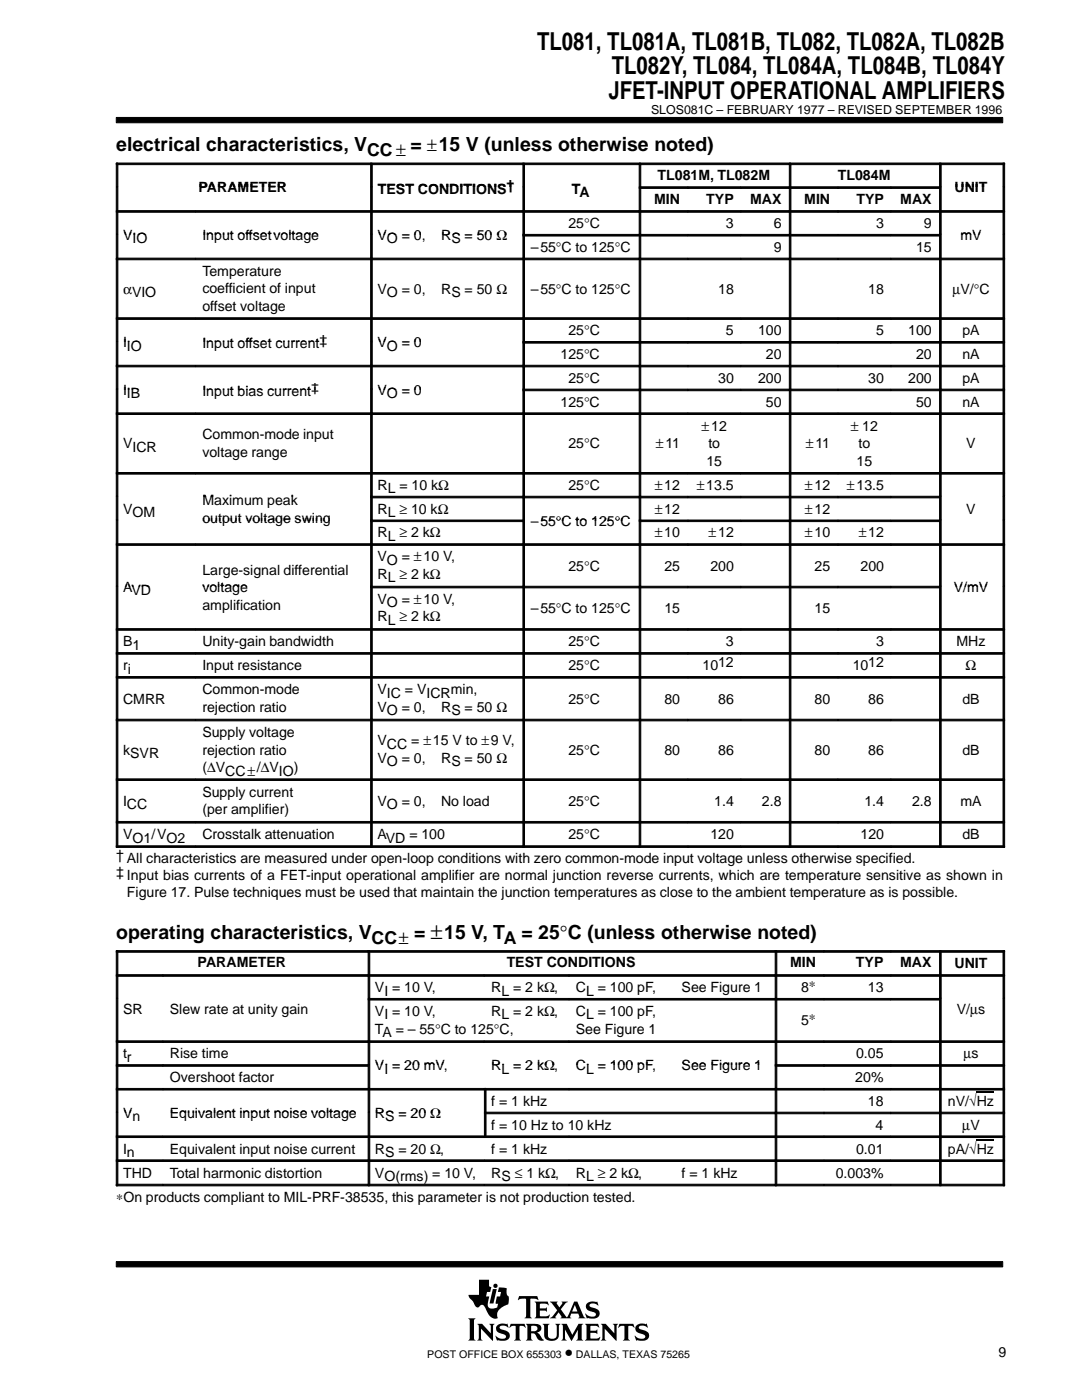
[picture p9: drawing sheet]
<svg xmlns="http://www.w3.org/2000/svg" width="216mm" height="279mm" viewBox="0 0 216 279" stroke-linecap="round" stroke-linejoin="round" font-family="sans-serif">
<g fill="#000" stroke="#000" stroke-width=".2">
<path d="M23.2 23.4h176.9v1.1h-176.9z" fill-rule="evenodd"/>
<path d="M23.2 251.8h176.9v1h-176.9z" fill-rule="evenodd"/>
</g>
<g fill="#000">
<path d="M98.3 257.3h.8l-.6 2.8h-.8z"/>
<path d="M93.4 263.1h1.5l-.3 .4v3.6l.3 .4h-1.5l.3-.4v-3.6z" fill-rule="evenodd"/>
<path d="M95.2 264.2h1l1.7 1.9v-1.5l-.3-.4h1.1l-.3 .4v3l-2.4-2.4v1.9l.3 .4h-1.1l.3-.5v-2.3z" fill-rule="evenodd"/>
<path d="M95.6 255.4h2v1.3l.4 .2-.2 .9h-.6l-.2 .9h.6l-.3 1.4a.83 .83 0 0 0 .4 1l.7 .1 .8-.3 .2-.7-.5-.1 .2-1.4h.7l.2-.9h-.7l.3-.9 1.5 .2v.5a1.22 1.22 0 0 0 .4 1.1v.7l-.1 .9a3.1 3.1 0 0 0-2.2 1.8l.1 1h-.1a1.8 1.8 0 0 1-2.1-1.5l-.3-.6a.7 .7 0 0 0-.6-.6 .7 .7 0 0 0-.7 .5 1.12 1.12 0 0 1-1.1-1.1l-.7-.8-.2-.6h2.1z" fill-rule="evenodd"/>
<path d="M99.3 264.4l.7-.2 1.1 .1 .1-.2 .3 .8-.6-.3h-.8a.41 .41 0 0 0-.4 .4 .41 .41 0 0 0 .5 .4 1.29 1.29 0 0 1 1.5 1.4 1.65 1.65 0 0 1-2.1 .7h-.3l-.1 .1-.4-1 .8 .5 .5 .1 .6-.1 .3-.3a.72 .72 0 0 0-.9-.6 .98 .98 0 0 1-1-.6 .98 .98 0 0 1 .2-1.2z" fill-rule="evenodd"/>
<path d="M101.9 264.2h2.8l.2 .8-.7-.4h-.4l-.1 .1v2.4l.3 .4h-1.4l.3-.4v-2.4l-.1-.1h-.5l-.7 .4z" fill-rule="evenodd"/>
<path d="M103.6 258.7h3.6l.2 .8-.4-.3h-1.2v3.6l.3 .3h-1.4l.2-.2 .1-.3v-3.2l-.1-.2h-.8l-.7 .3z" fill-rule="evenodd"/>
<path d="M104.9 264.2h1.9a.9 .9 0 0 1 1 .3 .9 .9 0 0 1 0 1.2l-.7 .2 .5 .4 .9 1.2a1.2 1.2 0 0 1-1.6-1l-.3-.4h-.6v1l.3 .4h-1.4l.3-.5v-2.3z" fill-rule="evenodd"/>
<path d="M106.7 259.8h2.6l.1 .7-.5-.3-1.2 .1v.8h1.1l.3-.2v.9l-.4-.2h-1v1l.2 .1h1.2l.5-.4 .1 .1-.2 .7h-2.8l.3-.5v-2.3z" fill-rule="evenodd"/>
<path d="M108.3 264.2h1.3l-.3 .4v2a.65 .65 0 0 0 .7 .6l.6-.1 .4-.4 .1-2-.3-.5h1l-.3 .4v1.8a1.54 1.54 0 0 1-2.3 1 1 1 0 0 1-.6-1v-1.8z" fill-rule="evenodd"/>
<path d="M112 264.2h1.1l1.1 2.2 1.2-2.2h1l-.3 .4v2.6l.3 .3h-1.4l.3-.4v-1.7l-1.3 2.2-1.3-2.3v1.8l.4 .4h-1.1l.3-.5v-2.3z" fill-rule="evenodd"/>
<path d="M109.7 259.8h1.6l-.2 .3 .5 .8 .6-.8-.1-.3h1.2l-.4 .2-1 1.3 1.2 1.6 1.5-3.1h.6l1.2 2.9 .4 .4h-1.4l.2-.2-.2-.7h-1.4l-.2 .7 .2 .2h-2.2l.2-.3-.5-.9-.7 .9 .2 .3h-1.3l.6-.4 .9-1.2z" fill-rule="evenodd"/>
<path d="M117.1 260.2a2.09 2.09 0 0 1 1.9-.3l.2-.2 .1 .9a1.22 1.22 0 0 0-1.7-.1 .63 .63 0 0 0 .8 .5 1.14 1.14 0 0 1 1.1 1.7 2.37 2.37 0 0 1-2.2 .3l-.2 .2-.3-1 .8 .5 .8 .1a.46 .46 0 0 0 .5-.5 .46 .46 0 0 0-.5-.5h-.2a1.11 1.11 0 0 1-1.2-1.6z" fill-rule="evenodd"/>
<path d="M116.7 264.2h2.6l.2 .8-.6-.4-1.1 .1v.9h1.1l.3-.3v.9l-.4-.2h-1v1l1.3 .1 .7-.3-.3 .7h-2.8l.3-.4v-2.5z" fill-rule="evenodd"/>
<path d="M119.9 264.2h1l1.7 1.9v-1.5l-.3-.4h1l-.3 .4v3l-2.3-2.4v2l.3 .3h-1.1l.3-.4v-2.5z" fill-rule="evenodd"/>
<path d="M123.6 264.2h2.8l.2 .8-.6-.4h-.5l-.1 .1v2.4l.3 .4h-1.4l.3-.4v-2.4l-.1-.1h-.5l-.7 .4z" fill-rule="evenodd"/>
<path d="M127.1 264.4l.8-.3 .9 .2 .2-.2 .3 .8-.1 .1a1.2 1.2 0 0 0-1.7-.1 .76 .76 0 0 0 .9 .6 1.05 1.05 0 0 1 1 .5 1.05 1.05 0 0 1-.1 1.2l-.7 .3h-1.5l-.1 .1-.4-1 .9 .5 .7 .1a.47 .47 0 0 0 .6-.5 .47 .47 0 0 0-.6-.4l-.2-.1a1.11 1.11 0 0 1-1.2-1.5z" fill-rule="evenodd"/>
<circle cx="98.9" cy="256.6" r=".43"/>
</g>
<g fill="#fff">
<path d="M114.7 260.4l.5 1.3h-1z"/>
<path d="M106 264.6h.6a.56 .56 0 0 1 .6 .6 .56 .56 0 0 1-.7 .5h-.5z" fill-rule="evenodd"/>
</g>
<g fill="#000" stroke="#000" stroke-width=".2">
<path d="M23.2 32.5h.3v4.8h-.3z" fill-rule="evenodd"/>
<path d="M23.2 32.5h50.7v.4h-50.7z" fill-rule="evenodd"/>
<path d="M23.2 37.3h.3v4.7h-.3z" fill-rule="evenodd"/>
<path d="M74 32.5h.3v4.8h-.3z" fill-rule="evenodd"/>
<path d="M74 32.5h30.3v.4h-30.3z" fill-rule="evenodd"/>
<path d="M74 37.3h.3v4.7h-.3z" fill-rule="evenodd"/>
<path d="M104.3 32.5h.4v4.8h-.4z" fill-rule="evenodd"/>
<path d="M104.3 32.5h23.2v.4h-23.2z" fill-rule="evenodd"/>
<path d="M104.3 37.3h.4v4.7h-.4z" fill-rule="evenodd"/>
<path d="M127.5 32.5h.4v4.8h-.4z" fill-rule="evenodd"/>
<path d="M127.5 32.5h30v.4h-30z" fill-rule="evenodd"/>
<path d="M127.5 37.3h.4v4.7h-.4z" fill-rule="evenodd"/>
<path d="M127.5 37.3h9.7v.3h-9.7z" fill-rule="evenodd"/>
<path d="M137.3 37.3h10.5v.3h-10.5z" fill-rule="evenodd"/>
<path d="M147.8 37.3h9.7v.3h-9.7z" fill-rule="evenodd"/>
<path d="M157.5 32.5h.3v4.8h-.3z" fill-rule="evenodd"/>
<path d="M157.5 32.5h30v.4h-30z" fill-rule="evenodd"/>
<path d="M157.5 37.3h.3v4.7h-.3z" fill-rule="evenodd"/>
<path d="M157.5 37.3h9.7v.3h-9.7z" fill-rule="evenodd"/>
<path d="M167.2 37.3h10.5v.3h-10.5z" fill-rule="evenodd"/>
<path d="M177.8 37.3h9.7v.3h-9.7z" fill-rule="evenodd"/>
<path d="M187.5 32.5h.3v4.8h-.3z" fill-rule="evenodd"/>
<path d="M187.5 32.5h13v.4h-13z" fill-rule="evenodd"/>
<path d="M187.5 37.3h.3v4.7h-.3z" fill-rule="evenodd"/>
<path d="M200.1 32.5h.4v4.8h-.4z" fill-rule="evenodd"/>
<path d="M200.1 37.3h.4v4.7h-.4z" fill-rule="evenodd"/>
<path d="M23.2 42h.3v4.8h-.3z" fill-rule="evenodd"/>
<path d="M23.2 42h15.8v.4h-15.8z" fill-rule="evenodd"/>
<path d="M23.2 46.8h.3v4.7h-.3z" fill-rule="evenodd"/>
<path d="M23.2 51.5h.3v11.9h-.3z" fill-rule="evenodd"/>
<path d="M23.2 51.5h15.8v.3h-15.8z" fill-rule="evenodd"/>
<path d="M39 42h34.9v.4h-34.9z" fill-rule="evenodd"/>
<path d="M39 51.5h34.9v.3h-34.9z" fill-rule="evenodd"/>
<path d="M74 42h.3v4.8h-.3z" fill-rule="evenodd"/>
<path d="M74 42h30.3v.4h-30.3z" fill-rule="evenodd"/>
<path d="M74 46.8h.3v4.7h-.3z" fill-rule="evenodd"/>
<path d="M74 51.5h.3v11.9h-.3z" fill-rule="evenodd"/>
<path d="M74 51.5h30.3v.3h-30.3z" fill-rule="evenodd"/>
<path d="M104.3 42h.4v4.8h-.4z" fill-rule="evenodd"/>
<path d="M104.3 42h23.2v.4h-23.2z" fill-rule="evenodd"/>
<path d="M104.3 46.8h.4v4.7h-.4z" fill-rule="evenodd"/>
<path d="M104.3 46.8h23.2v.3h-23.2z" fill-rule="evenodd"/>
<path d="M104.3 51.5h.4v11.9h-.4z" fill-rule="evenodd"/>
<path d="M104.3 51.5h23.2v.3h-23.2z" fill-rule="evenodd"/>
<path d="M127.5 42h.4v4.8h-.4z" fill-rule="evenodd"/>
<path d="M127.5 42h9.7v.4h-9.7z" fill-rule="evenodd"/>
<path d="M127.5 46.8h.4v4.7h-.4z" fill-rule="evenodd"/>
<path d="M127.5 46.8h9.7v.3h-9.7z" fill-rule="evenodd"/>
<path d="M127.5 51.5h.4v11.9h-.4z" fill-rule="evenodd"/>
<path d="M127.5 51.5h9.7v.3h-9.7z" fill-rule="evenodd"/>
<path d="M137.3 42h10.5v.4h-10.5z" fill-rule="evenodd"/>
<path d="M137.3 46.8h10.5v.3h-10.5z" fill-rule="evenodd"/>
<path d="M137.3 51.5h10.5v.3h-10.5z" fill-rule="evenodd"/>
<path d="M147.8 42h9.7v.4h-9.7z" fill-rule="evenodd"/>
<path d="M147.8 46.8h9.7v.3h-9.7z" fill-rule="evenodd"/>
<path d="M147.8 51.5h9.7v.3h-9.7z" fill-rule="evenodd"/>
<path d="M157.5 42h.3v4.8h-.3z" fill-rule="evenodd"/>
<path d="M157.5 42h9.7v.4h-9.7z" fill-rule="evenodd"/>
<path d="M157.5 46.8h.3v4.7h-.3z" fill-rule="evenodd"/>
<path d="M157.5 46.8h9.7v.3h-9.7z" fill-rule="evenodd"/>
<path d="M157.5 51.5h.3v11.9h-.3z" fill-rule="evenodd"/>
<path d="M157.5 51.5h9.7v.3h-9.7z" fill-rule="evenodd"/>
<path d="M167.2 42h10.5v.4h-10.5z" fill-rule="evenodd"/>
<path d="M167.2 46.8h10.5v.3h-10.5z" fill-rule="evenodd"/>
<path d="M167.2 51.5h10.5v.3h-10.5z" fill-rule="evenodd"/>
<path d="M177.8 42h9.7v.4h-9.7z" fill-rule="evenodd"/>
<path d="M177.8 46.8h9.7v.3h-9.7z" fill-rule="evenodd"/>
<path d="M177.8 51.5h9.7v.3h-9.7z" fill-rule="evenodd"/>
<path d="M187.5 42h.3v4.8h-.3z" fill-rule="evenodd"/>
<path d="M187.5 42h13v.4h-13z" fill-rule="evenodd"/>
<path d="M187.5 46.8h.3v4.7h-.3z" fill-rule="evenodd"/>
<path d="M187.5 51.5h.3v11.9h-.3z" fill-rule="evenodd"/>
<path d="M187.5 51.5h13v.3h-13z" fill-rule="evenodd"/>
<path d="M200.1 42h.4v4.8h-.4z" fill-rule="evenodd"/>
<path d="M200.1 46.8h.4v4.7h-.4z" fill-rule="evenodd"/>
<path d="M200.1 51.5h.4v11.9h-.4z" fill-rule="evenodd"/>
<path d="M23.2 63.4h.3v4.7h-.3z" fill-rule="evenodd"/>
<path d="M23.2 63.4h15.8v.3h-15.8z" fill-rule="evenodd"/>
<path d="M23.2 68.2h.3v4.7h-.3z" fill-rule="evenodd"/>
<path d="M23.2 72.9h.3v4.7h-.3z" fill-rule="evenodd"/>
<path d="M23.2 72.9h15.8v.3h-15.8z" fill-rule="evenodd"/>
<path d="M23.2 77.7h.3v4.7h-.3z" fill-rule="evenodd"/>
<path d="M39 63.4h34.9v.3h-34.9z" fill-rule="evenodd"/>
<path d="M39 72.9h34.9v.3h-34.9z" fill-rule="evenodd"/>
<path d="M74 63.4h.3v4.7h-.3z" fill-rule="evenodd"/>
<path d="M74 63.4h30.3v.3h-30.3z" fill-rule="evenodd"/>
<path d="M74 68.2h.3v4.7h-.3z" fill-rule="evenodd"/>
<path d="M74 72.9h.3v4.7h-.3z" fill-rule="evenodd"/>
<path d="M74 72.9h30.3v.3h-30.3z" fill-rule="evenodd"/>
<path d="M74 77.7h.3v4.7h-.3z" fill-rule="evenodd"/>
<path d="M104.3 63.4h.4v4.7h-.4z" fill-rule="evenodd"/>
<path d="M104.3 63.4h23.2v.3h-23.2z" fill-rule="evenodd"/>
<path d="M104.3 68.2h.4v4.7h-.4z" fill-rule="evenodd"/>
<path d="M104.3 68.2h23.2v.3h-23.2z" fill-rule="evenodd"/>
<path d="M104.3 72.9h.4v4.7h-.4z" fill-rule="evenodd"/>
<path d="M104.3 72.9h23.2v.3h-23.2z" fill-rule="evenodd"/>
<path d="M104.3 77.7h.4v4.7h-.4z" fill-rule="evenodd"/>
<path d="M104.3 77.7h23.2v.3h-23.2z" fill-rule="evenodd"/>
<path d="M127.5 63.4h.4v4.7h-.4z" fill-rule="evenodd"/>
<path d="M127.5 63.4h9.7v.3h-9.7z" fill-rule="evenodd"/>
<path d="M127.5 68.2h.4v4.7h-.4z" fill-rule="evenodd"/>
<path d="M127.5 68.2h9.7v.3h-9.7z" fill-rule="evenodd"/>
<path d="M127.5 72.9h.4v4.7h-.4z" fill-rule="evenodd"/>
<path d="M127.5 72.9h9.7v.3h-9.7z" fill-rule="evenodd"/>
<path d="M127.5 77.7h.4v4.7h-.4z" fill-rule="evenodd"/>
<path d="M127.5 77.7h9.7v.3h-9.7z" fill-rule="evenodd"/>
<path d="M137.3 63.4h10.5v.3h-10.5z" fill-rule="evenodd"/>
<path d="M137.3 68.2h10.5v.3h-10.5z" fill-rule="evenodd"/>
<path d="M137.3 72.9h10.5v.3h-10.5z" fill-rule="evenodd"/>
<path d="M137.3 77.7h10.5v.3h-10.5z" fill-rule="evenodd"/>
<path d="M147.8 63.4h9.7v.3h-9.7z" fill-rule="evenodd"/>
<path d="M147.8 68.2h9.7v.3h-9.7z" fill-rule="evenodd"/>
<path d="M147.8 72.9h9.7v.3h-9.7z" fill-rule="evenodd"/>
<path d="M147.8 77.7h9.7v.3h-9.7z" fill-rule="evenodd"/>
<path d="M157.5 63.4h.3v4.7h-.3z" fill-rule="evenodd"/>
<path d="M157.5 63.4h9.7v.3h-9.7z" fill-rule="evenodd"/>
<path d="M157.5 68.2h.3v4.7h-.3z" fill-rule="evenodd"/>
<path d="M157.5 68.2h9.7v.3h-9.7z" fill-rule="evenodd"/>
<path d="M157.5 72.9h.3v4.7h-.3z" fill-rule="evenodd"/>
<path d="M157.5 72.9h9.7v.3h-9.7z" fill-rule="evenodd"/>
<path d="M157.5 77.7h.3v4.7h-.3z" fill-rule="evenodd"/>
<path d="M157.5 77.7h9.7v.3h-9.7z" fill-rule="evenodd"/>
<path d="M167.2 63.4h10.5v.3h-10.5z" fill-rule="evenodd"/>
<path d="M167.2 68.2h10.5v.3h-10.5z" fill-rule="evenodd"/>
<path d="M167.2 72.9h10.5v.3h-10.5z" fill-rule="evenodd"/>
<path d="M167.2 77.7h10.5v.3h-10.5z" fill-rule="evenodd"/>
<path d="M177.8 63.4h9.7v.3h-9.7z" fill-rule="evenodd"/>
<path d="M177.8 68.2h9.7v.3h-9.7z" fill-rule="evenodd"/>
<path d="M177.8 72.9h9.7v.3h-9.7z" fill-rule="evenodd"/>
<path d="M177.8 77.7h9.7v.3h-9.7z" fill-rule="evenodd"/>
<path d="M187.5 63.4h.3v4.7h-.3z" fill-rule="evenodd"/>
<path d="M187.5 63.4h13v.3h-13z" fill-rule="evenodd"/>
<path d="M187.5 68.2h.3v4.7h-.3z" fill-rule="evenodd"/>
<path d="M187.5 68.2h13v.3h-13z" fill-rule="evenodd"/>
<path d="M187.5 72.9h.3v4.7h-.3z" fill-rule="evenodd"/>
<path d="M187.5 72.9h13v.3h-13z" fill-rule="evenodd"/>
<path d="M187.5 77.7h.3v4.7h-.3z" fill-rule="evenodd"/>
<path d="M187.5 77.7h13v.3h-13z" fill-rule="evenodd"/>
<path d="M200.1 63.4h.4v4.7h-.4z" fill-rule="evenodd"/>
<path d="M200.1 68.2h.4v4.7h-.4z" fill-rule="evenodd"/>
<path d="M200.1 72.9h.4v4.7h-.4z" fill-rule="evenodd"/>
<path d="M200.1 77.7h.4v4.7h-.4z" fill-rule="evenodd"/>
<path d="M23.2 82.4h.3v11.9h-.3z" fill-rule="evenodd"/>
<path d="M23.2 82.4h15.8v.3h-15.8z" fill-rule="evenodd"/>
<path d="M23.2 94.3h.3v4.7h-.3z" fill-rule="evenodd"/>
<path d="M23.2 94.3h15.8v.3h-15.8z" fill-rule="evenodd"/>
<path d="M23.2 99h.3v4.8h-.3z" fill-rule="evenodd"/>
<path d="M39 82.4h34.9v.3h-34.9z" fill-rule="evenodd"/>
<path d="M39 94.3h34.9v.3h-34.9z" fill-rule="evenodd"/>
<path d="M74 82.4h.3v11.9h-.3z" fill-rule="evenodd"/>
<path d="M74 82.4h30.3v.3h-30.3z" fill-rule="evenodd"/>
<path d="M74 94.3h.3v4.7h-.3z" fill-rule="evenodd"/>
<path d="M74 94.3h30.3v.3h-30.3z" fill-rule="evenodd"/>
<path d="M74 99h.3v4.8h-.3z" fill-rule="evenodd"/>
<path d="M74 99h30.3v.4h-30.3z" fill-rule="evenodd"/>
<path d="M104.3 82.4h.4v11.9h-.4z" fill-rule="evenodd"/>
<path d="M104.3 82.4h23.2v.3h-23.2z" fill-rule="evenodd"/>
<path d="M104.3 94.3h.4v4.7h-.4z" fill-rule="evenodd"/>
<path d="M104.3 94.3h23.2v.3h-23.2z" fill-rule="evenodd"/>
<path d="M104.3 99h.4v4.8h-.4z" fill-rule="evenodd"/>
<path d="M104.3 99h23.2v.4h-23.2z" fill-rule="evenodd"/>
<path d="M127.5 82.4h.4v11.9h-.4z" fill-rule="evenodd"/>
<path d="M127.5 82.4h9.7v.3h-9.7z" fill-rule="evenodd"/>
<path d="M127.5 94.3h.4v4.7h-.4z" fill-rule="evenodd"/>
<path d="M127.5 94.3h9.7v.3h-9.7z" fill-rule="evenodd"/>
<path d="M127.5 99h.4v4.8h-.4z" fill-rule="evenodd"/>
<path d="M127.5 99h9.7v.4h-9.7z" fill-rule="evenodd"/>
<path d="M137.3 82.4h10.5v.3h-10.5z" fill-rule="evenodd"/>
<path d="M137.3 94.3h10.5v.3h-10.5z" fill-rule="evenodd"/>
<path d="M137.3 99h10.5v.4h-10.5z" fill-rule="evenodd"/>
<path d="M147.8 82.4h9.7v.3h-9.7z" fill-rule="evenodd"/>
<path d="M147.8 94.3h9.7v.3h-9.7z" fill-rule="evenodd"/>
<path d="M147.8 99h9.7v.4h-9.7z" fill-rule="evenodd"/>
<path d="M157.5 82.4h.3v11.9h-.3z" fill-rule="evenodd"/>
<path d="M157.5 82.4h9.7v.3h-9.7z" fill-rule="evenodd"/>
<path d="M157.5 94.3h.3v4.7h-.3z" fill-rule="evenodd"/>
<path d="M157.5 94.3h9.7v.3h-9.7z" fill-rule="evenodd"/>
<path d="M157.5 99h.3v4.8h-.3z" fill-rule="evenodd"/>
<path d="M157.5 99h9.7v.4h-9.7z" fill-rule="evenodd"/>
<path d="M167.2 82.4h10.5v.3h-10.5z" fill-rule="evenodd"/>
<path d="M167.2 94.3h10.5v.3h-10.5z" fill-rule="evenodd"/>
<path d="M167.2 99h10.5v.4h-10.5z" fill-rule="evenodd"/>
<path d="M177.8 82.4h9.7v.3h-9.7z" fill-rule="evenodd"/>
<path d="M177.8 94.3h9.7v.3h-9.7z" fill-rule="evenodd"/>
<path d="M177.8 99h9.7v.4h-9.7z" fill-rule="evenodd"/>
<path d="M187.5 82.4h.3v11.9h-.3z" fill-rule="evenodd"/>
<path d="M187.5 82.4h13v.3h-13z" fill-rule="evenodd"/>
<path d="M187.5 94.3h.3v4.7h-.3z" fill-rule="evenodd"/>
<path d="M187.5 94.3h13v.3h-13z" fill-rule="evenodd"/>
<path d="M187.5 99h.3v4.8h-.3z" fill-rule="evenodd"/>
<path d="M200.1 82.4h.4v11.9h-.4z" fill-rule="evenodd"/>
<path d="M200.1 94.3h.4v4.7h-.4z" fill-rule="evenodd"/>
<path d="M200.1 99h.4v4.8h-.4z" fill-rule="evenodd"/>
<path d="M23.2 103.8h.3v4.7h-.3z" fill-rule="evenodd"/>
<path d="M23.2 108.5h.3v8.5h-.3z" fill-rule="evenodd"/>
<path d="M23.2 108.5h15.8v.3h-15.8z" fill-rule="evenodd"/>
<path d="M23.2 117h.3v8.4h-.3z" fill-rule="evenodd"/>
<path d="M39 108.5h34.9v.3h-34.9z" fill-rule="evenodd"/>
<path d="M74 103.8h.3v4.7h-.3z" fill-rule="evenodd"/>
<path d="M74 103.8h30.3v.3h-30.3z" fill-rule="evenodd"/>
<path d="M74 108.5h.3v8.5h-.3z" fill-rule="evenodd"/>
<path d="M74 108.5h30.3v.3h-30.3z" fill-rule="evenodd"/>
<path d="M74 117h.3v8.4h-.3z" fill-rule="evenodd"/>
<path d="M74 117h30.3v.3h-30.3z" fill-rule="evenodd"/>
<path d="M104.3 103.8h.4v4.7h-.4z" fill-rule="evenodd"/>
<path d="M104.3 108.5h.4v8.5h-.4z" fill-rule="evenodd"/>
<path d="M104.3 108.5h23.2v.3h-23.2z" fill-rule="evenodd"/>
<path d="M104.3 117h.4v8.4h-.4z" fill-rule="evenodd"/>
<path d="M104.3 117h23.2v.3h-23.2z" fill-rule="evenodd"/>
<path d="M127.5 103.8h.4v4.7h-.4z" fill-rule="evenodd"/>
<path d="M127.5 103.8h9.7v.3h-9.7z" fill-rule="evenodd"/>
<path d="M127.5 108.5h.4v8.5h-.4z" fill-rule="evenodd"/>
<path d="M127.5 108.5h9.7v.3h-9.7z" fill-rule="evenodd"/>
<path d="M127.5 117h.4v8.4h-.4z" fill-rule="evenodd"/>
<path d="M127.5 117h9.7v.3h-9.7z" fill-rule="evenodd"/>
<path d="M137.3 103.8h10.5v.3h-10.5z" fill-rule="evenodd"/>
<path d="M137.3 108.5h10.5v.3h-10.5z" fill-rule="evenodd"/>
<path d="M137.3 117h10.5v.3h-10.5z" fill-rule="evenodd"/>
<path d="M147.8 103.8h9.7v.3h-9.7z" fill-rule="evenodd"/>
<path d="M147.8 108.5h9.7v.3h-9.7z" fill-rule="evenodd"/>
<path d="M147.8 117h9.7v.3h-9.7z" fill-rule="evenodd"/>
<path d="M157.5 103.8h.3v4.7h-.3z" fill-rule="evenodd"/>
<path d="M157.5 103.8h9.7v.3h-9.7z" fill-rule="evenodd"/>
<path d="M157.5 108.5h.3v8.5h-.3z" fill-rule="evenodd"/>
<path d="M157.5 108.5h9.7v.3h-9.7z" fill-rule="evenodd"/>
<path d="M157.5 117h.3v8.4h-.3z" fill-rule="evenodd"/>
<path d="M157.5 117h9.7v.3h-9.7z" fill-rule="evenodd"/>
<path d="M167.2 103.8h10.5v.3h-10.5z" fill-rule="evenodd"/>
<path d="M167.2 108.5h10.5v.3h-10.5z" fill-rule="evenodd"/>
<path d="M167.2 117h10.5v.3h-10.5z" fill-rule="evenodd"/>
<path d="M177.8 103.8h9.7v.3h-9.7z" fill-rule="evenodd"/>
<path d="M177.8 108.5h9.7v.3h-9.7z" fill-rule="evenodd"/>
<path d="M177.8 117h9.7v.3h-9.7z" fill-rule="evenodd"/>
<path d="M187.5 103.8h.3v4.7h-.3z" fill-rule="evenodd"/>
<path d="M187.5 108.5h.3v8.5h-.3z" fill-rule="evenodd"/>
<path d="M187.5 108.5h13v.3h-13z" fill-rule="evenodd"/>
<path d="M187.5 117h.3v8.4h-.3z" fill-rule="evenodd"/>
<path d="M200.1 103.8h.4v4.7h-.4z" fill-rule="evenodd"/>
<path d="M200.1 108.5h.4v8.5h-.4z" fill-rule="evenodd"/>
<path d="M200.1 117h.4v8.4h-.4z" fill-rule="evenodd"/>
<path d="M23.2 125.5h.3v4.7h-.3z" fill-rule="evenodd"/>
<path d="M23.2 125.5h15.8v.3h-15.8z" fill-rule="evenodd"/>
<path d="M23.2 130.2h.3v4.8h-.3z" fill-rule="evenodd"/>
<path d="M23.2 130.2h15.8v.4h-15.8z" fill-rule="evenodd"/>
<path d="M23.2 135h.3v8.5h-.3z" fill-rule="evenodd"/>
<path d="M23.2 135h15.8v.3h-15.8z" fill-rule="evenodd"/>
<path d="M39 125.5h34.9v.3h-34.9z" fill-rule="evenodd"/>
<path d="M39 130.2h34.9v.4h-34.9z" fill-rule="evenodd"/>
<path d="M39 135h34.9v.3h-34.9z" fill-rule="evenodd"/>
<path d="M74 125.5h.3v4.7h-.3z" fill-rule="evenodd"/>
<path d="M74 125.5h30.3v.3h-30.3z" fill-rule="evenodd"/>
<path d="M74 130.2h.3v4.8h-.3z" fill-rule="evenodd"/>
<path d="M74 130.2h30.3v.4h-30.3z" fill-rule="evenodd"/>
<path d="M74 135h.3v8.5h-.3z" fill-rule="evenodd"/>
<path d="M74 135h30.3v.3h-30.3z" fill-rule="evenodd"/>
<path d="M104.3 125.5h.4v4.7h-.4z" fill-rule="evenodd"/>
<path d="M104.3 125.5h23.2v.3h-23.2z" fill-rule="evenodd"/>
<path d="M104.3 130.2h.4v4.8h-.4z" fill-rule="evenodd"/>
<path d="M104.3 130.2h23.2v.4h-23.2z" fill-rule="evenodd"/>
<path d="M104.3 135h.4v8.5h-.4z" fill-rule="evenodd"/>
<path d="M104.3 135h23.2v.3h-23.2z" fill-rule="evenodd"/>
<path d="M127.5 125.5h.4v4.7h-.4z" fill-rule="evenodd"/>
<path d="M127.5 125.5h9.7v.3h-9.7z" fill-rule="evenodd"/>
<path d="M127.5 130.2h.4v4.8h-.4z" fill-rule="evenodd"/>
<path d="M127.5 130.2h9.7v.4h-9.7z" fill-rule="evenodd"/>
<path d="M127.5 135h.4v8.5h-.4z" fill-rule="evenodd"/>
<path d="M127.5 135h9.7v.3h-9.7z" fill-rule="evenodd"/>
<path d="M137.3 125.5h10.5v.3h-10.5z" fill-rule="evenodd"/>
<path d="M137.3 130.2h10.5v.4h-10.5z" fill-rule="evenodd"/>
<path d="M137.3 135h10.5v.3h-10.5z" fill-rule="evenodd"/>
<path d="M147.8 125.5h9.7v.3h-9.7z" fill-rule="evenodd"/>
<path d="M147.8 130.2h9.7v.4h-9.7z" fill-rule="evenodd"/>
<path d="M147.8 135h9.7v.3h-9.7z" fill-rule="evenodd"/>
<path d="M157.5 125.5h.3v4.7h-.3z" fill-rule="evenodd"/>
<path d="M157.5 125.5h9.7v.3h-9.7z" fill-rule="evenodd"/>
<path d="M157.5 130.2h.3v4.8h-.3z" fill-rule="evenodd"/>
<path d="M157.5 130.2h9.7v.4h-9.7z" fill-rule="evenodd"/>
<path d="M157.5 135h.3v8.5h-.3z" fill-rule="evenodd"/>
<path d="M157.5 135h9.7v.3h-9.7z" fill-rule="evenodd"/>
<path d="M167.2 125.5h10.5v.3h-10.5z" fill-rule="evenodd"/>
<path d="M167.2 130.2h10.5v.4h-10.5z" fill-rule="evenodd"/>
<path d="M167.2 135h10.5v.3h-10.5z" fill-rule="evenodd"/>
<path d="M177.8 125.5h9.7v.3h-9.7z" fill-rule="evenodd"/>
<path d="M177.8 130.2h9.7v.4h-9.7z" fill-rule="evenodd"/>
<path d="M177.8 135h9.7v.3h-9.7z" fill-rule="evenodd"/>
<path d="M187.5 125.5h.3v4.7h-.3z" fill-rule="evenodd"/>
<path d="M187.5 125.5h13v.3h-13z" fill-rule="evenodd"/>
<path d="M187.5 130.2h.3v4.8h-.3z" fill-rule="evenodd"/>
<path d="M187.5 130.2h13v.4h-13z" fill-rule="evenodd"/>
<path d="M187.5 135h.3v8.5h-.3z" fill-rule="evenodd"/>
<path d="M187.5 135h13v.3h-13z" fill-rule="evenodd"/>
<path d="M200.1 125.5h.4v4.7h-.4z" fill-rule="evenodd"/>
<path d="M200.1 130.2h.4v4.8h-.4z" fill-rule="evenodd"/>
<path d="M200.1 135h.4v8.5h-.4z" fill-rule="evenodd"/>
<path d="M23.2 143.5h.3v11.9h-.3z" fill-rule="evenodd"/>
<path d="M23.2 143.5h15.8v.4h-15.8z" fill-rule="evenodd"/>
<path d="M23.2 155.4h.3v8.5h-.3z" fill-rule="evenodd"/>
<path d="M23.2 155.4h15.8v.4h-15.8z" fill-rule="evenodd"/>
<path d="M39 143.5h34.9v.4h-34.9z" fill-rule="evenodd"/>
<path d="M39 155.4h34.9v.4h-34.9z" fill-rule="evenodd"/>
<path d="M74 143.5h.3v11.9h-.3z" fill-rule="evenodd"/>
<path d="M74 143.5h30.3v.4h-30.3z" fill-rule="evenodd"/>
<path d="M74 155.4h.3v8.5h-.3z" fill-rule="evenodd"/>
<path d="M74 155.4h30.3v.4h-30.3z" fill-rule="evenodd"/>
<path d="M104.3 143.5h.4v11.9h-.4z" fill-rule="evenodd"/>
<path d="M104.3 143.5h23.2v.4h-23.2z" fill-rule="evenodd"/>
<path d="M104.3 155.4h.4v8.5h-.4z" fill-rule="evenodd"/>
<path d="M104.3 155.4h23.2v.4h-23.2z" fill-rule="evenodd"/>
<path d="M127.5 143.5h.4v11.9h-.4z" fill-rule="evenodd"/>
<path d="M127.5 143.5h9.7v.4h-9.7z" fill-rule="evenodd"/>
<path d="M127.5 155.4h.4v8.5h-.4z" fill-rule="evenodd"/>
<path d="M127.5 155.4h9.7v.4h-9.7z" fill-rule="evenodd"/>
<path d="M137.3 143.5h10.5v.4h-10.5z" fill-rule="evenodd"/>
<path d="M137.3 155.4h10.5v.4h-10.5z" fill-rule="evenodd"/>
<path d="M147.8 143.5h9.7v.4h-9.7z" fill-rule="evenodd"/>
<path d="M147.8 155.4h9.7v.4h-9.7z" fill-rule="evenodd"/>
<path d="M157.5 143.5h.3v11.9h-.3z" fill-rule="evenodd"/>
<path d="M157.5 143.5h9.7v.4h-9.7z" fill-rule="evenodd"/>
<path d="M157.5 155.4h.3v8.5h-.3z" fill-rule="evenodd"/>
<path d="M157.5 155.4h9.7v.4h-9.7z" fill-rule="evenodd"/>
<path d="M167.2 143.5h10.5v.4h-10.5z" fill-rule="evenodd"/>
<path d="M167.2 155.4h10.5v.4h-10.5z" fill-rule="evenodd"/>
<path d="M177.8 143.5h9.7v.4h-9.7z" fill-rule="evenodd"/>
<path d="M177.8 155.4h9.7v.4h-9.7z" fill-rule="evenodd"/>
<path d="M187.5 143.5h.3v11.9h-.3z" fill-rule="evenodd"/>
<path d="M187.5 143.5h13v.4h-13z" fill-rule="evenodd"/>
<path d="M187.5 155.4h.3v8.5h-.3z" fill-rule="evenodd"/>
<path d="M187.5 155.4h13v.4h-13z" fill-rule="evenodd"/>
<path d="M200.1 143.5h.4v11.9h-.4z" fill-rule="evenodd"/>
<path d="M200.1 155.4h.4v8.5h-.4z" fill-rule="evenodd"/>
<path d="M23.2 163.9h.3v5.2h-.3z" fill-rule="evenodd"/>
<path d="M23.2 163.9h15.8v.4h-15.8z" fill-rule="evenodd"/>
<path d="M23.2 168.8h15.8v.3h-15.8z" fill-rule="evenodd"/>
<path d="M39 163.9h34.9v.4h-34.9z" fill-rule="evenodd"/>
<path d="M39 168.8h34.9v.3h-34.9z" fill-rule="evenodd"/>
<path d="M74 163.9h.3v5.2h-.3z" fill-rule="evenodd"/>
<path d="M74 163.9h30.3v.4h-30.3z" fill-rule="evenodd"/>
<path d="M74 168.8h30.3v.3h-30.3z" fill-rule="evenodd"/>
<path d="M104.3 163.9h.4v5.2h-.4z" fill-rule="evenodd"/>
<path d="M104.3 163.9h23.2v.4h-23.2z" fill-rule="evenodd"/>
<path d="M104.3 168.8h23.2v.3h-23.2z" fill-rule="evenodd"/>
<path d="M127.5 163.9h.4v5.2h-.4z" fill-rule="evenodd"/>
<path d="M127.5 163.9h9.7v.4h-9.7z" fill-rule="evenodd"/>
<path d="M127.5 168.8h9.7v.3h-9.7z" fill-rule="evenodd"/>
<path d="M137.3 163.9h10.5v.4h-10.5z" fill-rule="evenodd"/>
<path d="M137.3 168.8h10.5v.3h-10.5z" fill-rule="evenodd"/>
<path d="M147.8 163.9h9.7v.4h-9.7z" fill-rule="evenodd"/>
<path d="M147.8 168.8h9.7v.3h-9.7z" fill-rule="evenodd"/>
<path d="M157.5 163.9h.3v5.2h-.3z" fill-rule="evenodd"/>
<path d="M157.5 163.9h9.7v.4h-9.7z" fill-rule="evenodd"/>
<path d="M157.5 168.8h9.7v.3h-9.7z" fill-rule="evenodd"/>
<path d="M167.2 163.9h10.5v.4h-10.5z" fill-rule="evenodd"/>
<path d="M167.2 168.8h10.5v.3h-10.5z" fill-rule="evenodd"/>
<path d="M177.8 163.9h9.7v.4h-9.7z" fill-rule="evenodd"/>
<path d="M177.8 168.8h9.7v.3h-9.7z" fill-rule="evenodd"/>
<path d="M187.5 163.9h.3v5.2h-.3z" fill-rule="evenodd"/>
<path d="M187.5 163.9h13v.4h-13z" fill-rule="evenodd"/>
<path d="M187.5 168.8h13v.3h-13z" fill-rule="evenodd"/>
<path d="M200.1 163.9h.4v5.2h-.4z" fill-rule="evenodd"/>
<path d="M23.2 189.7h.3v4.8h-.3z" fill-rule="evenodd"/>
<path d="M23.2 189.7h50.2v.3h-50.2z" fill-rule="evenodd"/>
<path d="M23.2 194.5h.3v4.7h-.3z" fill-rule="evenodd"/>
<path d="M23.2 194.5h9.3v.3h-9.3z" fill-rule="evenodd"/>
<path d="M23.2 199.3h.3v8.4h-.3z" fill-rule="evenodd"/>
<path d="M32.5 194.5h40.9v.3h-40.9z" fill-rule="evenodd"/>
<path d="M73.5 189.7h.3v4.8h-.3z" fill-rule="evenodd"/>
<path d="M73.5 189.7h81.2v.3h-81.2z" fill-rule="evenodd"/>
<path d="M73.5 194.5h.3v4.7h-.3z" fill-rule="evenodd"/>
<path d="M73.5 194.5h23.1v.3h-23.1z" fill-rule="evenodd"/>
<path d="M73.5 199.3h.3v8.4h-.3z" fill-rule="evenodd"/>
<path d="M73.5 199.3h40v.3h-40z" fill-rule="evenodd"/>
<path d="M96.7 194.5h16.8v.3h-16.8z" fill-rule="evenodd"/>
<path d="M113.5 194.5h41.2v.3h-41.2z" fill-rule="evenodd"/>
<path d="M113.5 199.3h41.2v.3h-41.2z" fill-rule="evenodd"/>
<path d="M154.7 189.7h.3v4.8h-.3z" fill-rule="evenodd"/>
<path d="M154.7 189.7h9.7v.3h-9.7z" fill-rule="evenodd"/>
<path d="M154.7 194.5h.3v4.7h-.3z" fill-rule="evenodd"/>
<path d="M154.7 194.5h9.7v.3h-9.7z" fill-rule="evenodd"/>
<path d="M154.7 199.3h.3v8.4h-.3z" fill-rule="evenodd"/>
<path d="M154.7 199.3h9.7v.3h-9.7z" fill-rule="evenodd"/>
<path d="M164.4 189.7h13.3v.3h-13.3z" fill-rule="evenodd"/>
<path d="M164.4 194.5h13.3v.3h-13.3z" fill-rule="evenodd"/>
<path d="M164.4 199.3h13.3v.3h-13.3z" fill-rule="evenodd"/>
<path d="M177.7 189.7h9.8v.3h-9.8z" fill-rule="evenodd"/>
<path d="M177.7 194.5h9.8v.3h-9.8z" fill-rule="evenodd"/>
<path d="M177.7 199.3h9.8v.3h-9.8z" fill-rule="evenodd"/>
<path d="M187.5 189.7h.3v4.8h-.3z" fill-rule="evenodd"/>
<path d="M187.5 189.7h13v.3h-13z" fill-rule="evenodd"/>
<path d="M187.5 194.5h.3v4.7h-.3z" fill-rule="evenodd"/>
<path d="M187.5 194.5h13v.3h-13z" fill-rule="evenodd"/>
<path d="M187.5 199.3h.3v8.4h-.3z" fill-rule="evenodd"/>
<path d="M200.1 189.7h.4v4.8h-.4z" fill-rule="evenodd"/>
<path d="M200.1 194.5h.4v4.7h-.4z" fill-rule="evenodd"/>
<path d="M200.1 199.3h.4v8.4h-.4z" fill-rule="evenodd"/>
<path d="M23.2 207.7h.3v4.8h-.3z" fill-rule="evenodd"/>
<path d="M23.2 207.7h9.3v.3h-9.3z" fill-rule="evenodd"/>
<path d="M23.2 212.5h.3v4.7h-.3z" fill-rule="evenodd"/>
<path d="M23.2 212.5h9.3v.3h-9.3z" fill-rule="evenodd"/>
<path d="M23.2 217.2h.3v4.7h-.3z" fill-rule="evenodd"/>
<path d="M23.2 217.2h9.3v.3h-9.3z" fill-rule="evenodd"/>
<path d="M32.5 207.7h40.9v.3h-40.9z" fill-rule="evenodd"/>
<path d="M32.5 212.5h40.9v.3h-40.9z" fill-rule="evenodd"/>
<path d="M32.5 217.2h40.9v.3h-40.9z" fill-rule="evenodd"/>
<path d="M73.5 207.7h.3v4.8h-.3z" fill-rule="evenodd"/>
<path d="M73.5 207.7h23.1v.3h-23.1z" fill-rule="evenodd"/>
<path d="M73.5 212.5h.3v4.7h-.3z" fill-rule="evenodd"/>
<path d="M73.5 217.2h.3v4.7h-.3z" fill-rule="evenodd"/>
<path d="M73.5 217.2h23.1v.3h-23.1z" fill-rule="evenodd"/>
<path d="M96.7 207.7h16.8v.3h-16.8z" fill-rule="evenodd"/>
<path d="M96.7 217.2h.3v4.7h-.3z" fill-rule="evenodd"/>
<path d="M96.7 217.2h16.8v.3h-16.8z" fill-rule="evenodd"/>
<path d="M113.5 207.7h41.2v.3h-41.2z" fill-rule="evenodd"/>
<path d="M113.5 217.2h41.2v.3h-41.2z" fill-rule="evenodd"/>
<path d="M154.7 207.7h.3v4.8h-.3z" fill-rule="evenodd"/>
<path d="M154.7 207.7h9.7v.3h-9.7z" fill-rule="evenodd"/>
<path d="M154.7 212.5h.3v4.7h-.3z" fill-rule="evenodd"/>
<path d="M154.7 212.5h9.7v.3h-9.7z" fill-rule="evenodd"/>
<path d="M154.7 217.2h.3v4.7h-.3z" fill-rule="evenodd"/>
<path d="M154.7 217.2h9.7v.3h-9.7z" fill-rule="evenodd"/>
<path d="M164.4 207.7h13.3v.3h-13.3z" fill-rule="evenodd"/>
<path d="M164.4 212.5h13.3v.3h-13.3z" fill-rule="evenodd"/>
<path d="M164.4 217.2h13.3v.3h-13.3z" fill-rule="evenodd"/>
<path d="M177.7 207.7h9.8v.3h-9.8z" fill-rule="evenodd"/>
<path d="M177.7 212.5h9.8v.3h-9.8z" fill-rule="evenodd"/>
<path d="M177.7 217.2h9.8v.3h-9.8z" fill-rule="evenodd"/>
<path d="M187.5 207.7h.3v4.8h-.3z" fill-rule="evenodd"/>
<path d="M187.5 207.7h13v.3h-13z" fill-rule="evenodd"/>
<path d="M187.5 212.5h.3v4.7h-.3z" fill-rule="evenodd"/>
<path d="M187.5 212.5h13v.3h-13z" fill-rule="evenodd"/>
<path d="M187.5 217.2h.3v4.7h-.3z" fill-rule="evenodd"/>
<path d="M187.5 217.2h13v.3h-13z" fill-rule="evenodd"/>
<path d="M200.1 207.7h.4v4.8h-.4z" fill-rule="evenodd"/>
<path d="M200.1 212.5h.4v4.7h-.4z" fill-rule="evenodd"/>
<path d="M200.1 217.2h.4v4.7h-.4z" fill-rule="evenodd"/>
<path d="M23.2 222h.3v4.7h-.3z" fill-rule="evenodd"/>
<path d="M23.2 226.7h.3v4.8h-.3z" fill-rule="evenodd"/>
<path d="M23.2 226.7h9.3v.3h-9.3z" fill-rule="evenodd"/>
<path d="M23.2 231.5h.3v5.2h-.3z" fill-rule="evenodd"/>
<path d="M23.2 231.5h9.3v.3h-9.3z" fill-rule="evenodd"/>
<path d="M23.2 236.3h9.3v.4h-9.3z" fill-rule="evenodd"/>
<path d="M32.5 226.7h40.9v.3h-40.9z" fill-rule="evenodd"/>
<path d="M32.5 231.5h40.9v.3h-40.9z" fill-rule="evenodd"/>
<path d="M32.5 236.3h40.9v.4h-40.9z" fill-rule="evenodd"/>
<path d="M73.5 222h.3v4.7h-.3z" fill-rule="evenodd"/>
<path d="M73.5 226.7h.3v4.8h-.3z" fill-rule="evenodd"/>
<path d="M73.5 226.7h23.1v.3h-23.1z" fill-rule="evenodd"/>
<path d="M73.5 231.5h.3v5.2h-.3z" fill-rule="evenodd"/>
<path d="M73.5 231.5h23.1v.3h-23.1z" fill-rule="evenodd"/>
<path d="M73.5 236.3h23.1v.4h-23.1z" fill-rule="evenodd"/>
<path d="M96.7 222h.3v4.7h-.3z" fill-rule="evenodd"/>
<path d="M96.7 222h58v.3h-58z" fill-rule="evenodd"/>
<path d="M96.7 226.7h16.8v.3h-16.8z" fill-rule="evenodd"/>
<path d="M96.7 231.5h16.8v.3h-16.8z" fill-rule="evenodd"/>
<path d="M96.7 236.3h16.8v.4h-16.8z" fill-rule="evenodd"/>
<path d="M113.5 226.7h41.2v.3h-41.2z" fill-rule="evenodd"/>
<path d="M113.5 231.5h41.2v.3h-41.2z" fill-rule="evenodd"/>
<path d="M113.5 236.3h41.2v.4h-41.2z" fill-rule="evenodd"/>
<path d="M154.7 222h.3v4.7h-.3z" fill-rule="evenodd"/>
<path d="M154.7 222h9.7v.3h-9.7z" fill-rule="evenodd"/>
<path d="M154.7 226.7h.3v4.8h-.3z" fill-rule="evenodd"/>
<path d="M154.7 226.7h9.7v.3h-9.7z" fill-rule="evenodd"/>
<path d="M154.7 231.5h.3v5.2h-.3z" fill-rule="evenodd"/>
<path d="M154.7 231.5h9.7v.3h-9.7z" fill-rule="evenodd"/>
<path d="M154.7 236.3h9.7v.4h-9.7z" fill-rule="evenodd"/>
<path d="M164.4 222h13.3v.3h-13.3z" fill-rule="evenodd"/>
<path d="M164.4 226.7h13.3v.3h-13.3z" fill-rule="evenodd"/>
<path d="M164.4 231.5h13.3v.3h-13.3z" fill-rule="evenodd"/>
<path d="M164.4 236.3h13.3v.4h-13.3z" fill-rule="evenodd"/>
<path d="M177.7 222h9.8v.3h-9.8z" fill-rule="evenodd"/>
<path d="M177.7 226.7h9.8v.3h-9.8z" fill-rule="evenodd"/>
<path d="M177.7 231.5h9.8v.3h-9.8z" fill-rule="evenodd"/>
<path d="M177.7 236.3h9.8v.4h-9.8z" fill-rule="evenodd"/>
<path d="M187.5 222h.3v4.7h-.3z" fill-rule="evenodd"/>
<path d="M187.5 222h13v.3h-13z" fill-rule="evenodd"/>
<path d="M187.5 226.7h.3v4.8h-.3z" fill-rule="evenodd"/>
<path d="M187.5 226.7h13v.3h-13z" fill-rule="evenodd"/>
<path d="M187.5 231.5h.3v5.2h-.3z" fill-rule="evenodd"/>
<path d="M187.5 231.5h13v.3h-13z" fill-rule="evenodd"/>
<path d="M187.5 236.3h13v.4h-13z" fill-rule="evenodd"/>
<path d="M200.1 222h.4v4.7h-.4z" fill-rule="evenodd"/>
<path d="M200.1 226.7h.4v4.8h-.4z" fill-rule="evenodd"/>
<path d="M200.1 231.5h.4v5.2h-.4z" fill-rule="evenodd"/>
</g>
<path d="M194.9 218h3.5M194.9 227.5h3.5" fill="none" stroke="#000" stroke-width=".36"/>
<g font-size="4.9">
<text x="107.2" y="9.9">TL081, TL081A, TL081B, TL082, TL082A, TL082B</text>
<text x="122.1" y="14.8">TL082Y, TL084, TL084A, TL084B, TL084Y</text>
<text x="121.4" y="19.7">JFET-INPUT OPERATIONAL AMPLIFIERS</text>
</g>
<text font-size="4.2" x="86" y="187.4">±15 V, T</text>
<g font-size="3.9">
<text x="23.2" y="30.2">electrical characteristics, V</text>
<text x="23.2" y="187.4">operating characteristics, V</text>
</g>
<g font-size="3.5">
<text x="73.3" y="31.1">CC ± =</text>
<text x="85.2" y="30.2">±15 V (unless otherwise noted)</text>
<text x="74.2" y="188.3">CC± =</text>
<text x="100.5" y="188.3">A = 25°C (unless otherwise noted)</text>
<text x="112.7" y="271">•</text>
</g>
<g font-size="2.8">
<text x="39.6" y="38.4">PARAMETER</text>
<text x="75.4" y="38.6">TEST CONDITIONS†</text>
<text x="114.1" y="38.6">TA</text>
<text x="130.5" y="40.8">MIN</text>
<text x="131.2" y="36">TL081M, TL082M</text>
<text x="140.9" y="40.8">TYP</text>
<text x="149.7" y="40.8">MAX</text>
<text x="160.5" y="40.8">MIN</text>
<text x="167.2" y="36">TL084M</text>
<text x="170.9" y="40.8">TYP</text>
<text x="179.6" y="40.8">MAX</text>
<text x="190.5" y="38.4">UNIT</text>
<text x="24.6" y="47.9">VIO</text>
<text x="40.4" y="47.9">Input offsetvoltage</text>
<text x="75.3" y="47.9">VO = 0,</text>
<text x="75.3" y="47.9">VO = 0</text>
<text x="88" y="47.9">RS = 50 Ω</text>
<text x="113.4" y="45.5">25°C</text>
<text x="144.9" y="45.5">3</text>
<text x="154.4" y="45.5">6</text>
<text x="174.8" y="45.5">3</text>
<text x="184.3" y="45.5">9</text>
<text x="191.6" y="47.9">mV</text>
<text x="105.9" y="50.3">–55°C to 125°C</text>
<text x="154.4" y="50.3">9</text>
<text x="182.8" y="50.3">15</text>
<text x="24.6" y="58.6">αVIO</text>
<text x="40.4" y="55">Temperature</text>
<text x="40.4" y="58.6">coefficient of input</text>
<text x="75.3" y="58.6">VO = 0,</text>
<text x="88" y="58.6">RS = 50 Ω</text>
<text x="105.9" y="58.6">–55°C to 125°C</text>
<text x="143.3" y="58.6">18</text>
<text x="173.3" y="58.6">18</text>
<text x="190" y="58.6">µV/°C</text>
<text x="40.4" y="62.1">offset voltage</text>
<text x="24.6" y="69.3">IIO</text>
<text x="40.4" y="69.5">Input offset current‡</text>
<text x="75.3" y="69.3">VO = 0</text>
<text x="111.9" y="71.6">125°C</text>
<text x="113.4" y="66.9">25°C</text>
<text x="144.9" y="66.9">5</text>
<text x="151.3" y="66.9">100</text>
<text x="152.8" y="71.6">20</text>
<text x="174.8" y="66.9">5</text>
<text x="181.2" y="66.9">100</text>
<text x="182.8" y="71.6">20</text>
<text x="192" y="66.9">pA</text>
<text x="192" y="71.6">nA</text>
<text x="113.4" y="76.4">25°C</text>
<text x="143.3" y="76.4">30</text>
<text x="151.3" y="76.4">200</text>
<text x="173.3" y="76.4">30</text>
<text x="181.2" y="76.4">200</text>
<text x="192" y="76.4">pA</text>
<text x="24.6" y="78.7">IIB</text>
<text x="40.4" y="79">Input bias current‡</text>
<text x="75.3" y="78.7">VO = 0</text>
<text x="111.9" y="81.1">125°C</text>
<text x="152.8" y="81.1">50</text>
<text x="182.8" y="81.1">50</text>
<text x="192" y="81.1">nA</text>
<text x="24.6" y="89.5">VICR</text>
<text x="40.4" y="87.6">Common-mode input</text>
<text x="113.4" y="89.5">25°C</text>
<text x="130.9" y="89.5">±11</text>
<text x="140" y="85.9">±12</text>
<text x="141.3" y="89.4">to</text>
<text x="160.8" y="89.5">±11</text>
<text x="169.8" y="85.9">± 12</text>
<text x="171.3" y="89.4">to</text>
<text x="192.8" y="89.5">V</text>
<text x="40.4" y="91.1">voltage range</text>
<text x="141" y="92.9">15</text>
<text x="170.9" y="92.9">15</text>
<text x="40.4" y="100.8">Maximum peak</text>
<text x="75.3" y="97.8">RL = 10 kΩ</text>
<text x="113.4" y="97.8">25°C</text>
<text x="130.7" y="97.8">±12</text>
<text x="139" y="97.8">±13.5</text>
<text x="160.6" y="97.8">±12</text>
<text x="169" y="97.8">±13.5</text>
<text x="24.6" y="102.5">VOM</text>
<text x="40.4" y="104.3">output voltage swing</text>
<text x="75.3" y="102.5">RL ≥ 10 kΩ</text>
<text x="75.3" y="107.3">RL ≥ 2 kΩ</text>
<text x="105.9" y="104.9">–55°C to 125°C</text>
<text x="130.7" y="102.5">±12</text>
<text x="130.7" y="107.3">±10</text>
<text x="141.4" y="107.3">±12</text>
<text x="160.6" y="102.5">±12</text>
<text x="160.6" y="107.3">±10</text>
<text x="171.4" y="107.3">±12</text>
<text x="192.8" y="102.5">V</text>
<text x="75.3" y="112">VO = ±10 V,</text>
<text x="113.4" y="113.9">25°C</text>
<text x="132.6" y="113.9">25</text>
<text x="141.7" y="113.9">200</text>
<text x="162.5" y="113.9">25</text>
<text x="171.7" y="113.9">200</text>
<text x="24.6" y="118.1">AVD</text>
<text x="40.4" y="114.7">Large-signal differential</text>
<text x="40.4" y="118.2">voltage</text>
<text x="75.3" y="115.5">RL ≥ 2 kΩ</text>
<text x="190.3" y="118.1">V/mV</text>
<text x="40.4" y="121.7">amplification</text>
<text x="75.3" y="120.5">VO = ±10 V,</text>
<text x="75.3" y="124">RL ≥ 2 kΩ</text>
<text x="105.9" y="122.3">–55°C to 125°C</text>
<text x="132.6" y="122.3">15</text>
<text x="162.5" y="122.3">15</text>
<text x="24.6" y="129">B1</text>
<text x="40.4" y="129">Unity-gain bandwidth</text>
<text x="113.4" y="129">25°C</text>
<text x="144.9" y="129">3</text>
<text x="174.8" y="129">3</text>
<text x="190.9" y="129">MHz</text>
<text x="24.6" y="133.8">ri</text>
<text x="40.4" y="133.8">Input resistance</text>
<text x="113.4" y="133.8">25°C</text>
<text x="140.2" y="133.8">1012</text>
<text x="170.1" y="133.8">1012</text>
<text x="192.7" y="133.8">Ω</text>
<text x="24.6" y="140.4">CMRR</text>
<text x="40.4" y="138.5">Common-mode</text>
<text x="40.4" y="142.1">rejection ratio</text>
<text x="75.3" y="138.5">VIC = VICRmin,</text>
<text x="75.3" y="142.1">VO = 0,</text>
<text x="88" y="142.1">RS = 50 Ω</text>
<text x="113.4" y="140.4">25°C</text>
<text x="132.6" y="140.4">80</text>
<text x="143.3" y="140.4">86</text>
<text x="162.5" y="140.4">80</text>
<text x="173.3" y="140.4">86</text>
<text x="192" y="140.4">dB</text>
<text x="40.4" y="147.1">Supply voltage</text>
<text x="75.3" y="148.7">VCC = ±15 V to ±9 V,</text>
<text x="24.6" y="150.6">kSVR</text>
<text x="40.4" y="150.6">rejection ratio</text>
<text x="40.4" y="154.1">(∆VCC±/∆VIO)</text>
<text x="75.3" y="152.3">VO = 0,</text>
<text x="88" y="152.3">RS = 50 Ω</text>
<text x="113.4" y="150.6">25°C</text>
<text x="132.6" y="150.6">80</text>
<text x="143.3" y="150.6">86</text>
<text x="162.5" y="150.6">80</text>
<text x="173.3" y="150.6">86</text>
<text x="192" y="150.6">dB</text>
<text x="24.6" y="160.8">ICC</text>
<text x="40.4" y="159">Supply current</text>
<text x="75.3" y="160.8">VO = 0,</text>
<text x="88" y="160.8">No load</text>
<text x="113.4" y="160.8">25°C</text>
<text x="142.5" y="160.8">1.4</text>
<text x="152" y="160.8">2.8</text>
<text x="172.5" y="160.8">1.4</text>
<text x="182" y="160.8">2.8</text>
<text x="191.6" y="160.8">mA</text>
<text x="24.6" y="167.5">VO1/VO2</text>
<text x="40.4" y="162.5">(per amplifier)</text>
<text x="40.4" y="167.5">Crosstalk attenuation</text>
<text x="75.3" y="167.5">AVD = 100</text>
<text x="113.4" y="167.5">25°C</text>
<text x="141.7" y="167.5">120</text>
<text x="171.7" y="167.5">120</text>
<text x="192" y="167.5">dB</text>
<text x="23.2" y="171.6">† All characteristics are measured under open-loop conditions with zero common-mode input voltage unless otherwise specified.</text>
<text x="23.2" y="175">‡ Input bias currents of a FET-input operational amplifier are normal junction reverse currents, which are temperature sensitive as shown in</text>
<text x="25.3" y="179">Figure 17. Pulse techniques must be used that maintain the junction temperatures as close to the ambient temperature as is possible.</text>
<text x="39.4" y="193.1">PARAMETER</text>
<text x="101.1" y="193.1">TEST CONDITIONS</text>
<text x="157.7" y="193.1">MIN</text>
<text x="170.8" y="193.1">TYP</text>
<text x="179.6" y="193.1">MAX</text>
<text x="190.5" y="193.2">UNIT</text>
<text x="24.6" y="202.4">SR</text>
<text x="33.9" y="202.4">Sl</text>
<text x="33.9" y="202.4">Slew rate at unity gain</text>
<text x="52.6" y="202.4">i</text>
<text x="59.3" y="202.4">i</text>
<text x="74.8" y="202.7">VI = 10 V,</text>
<text x="74.8" y="198">VI = 10 V,</text>
<text x="98" y="202.7">RL = 2 kΩ,</text>
<text x="98" y="198">RL = 2 kΩ,</text>
<text x="114.9" y="198">CL = 100 pF,</text>
<text x="114.9" y="202.8">CL = 100 pF,</text>
<text x="136" y="198">See Figure 1</text>
<text x="159.8" y="198">8∗</text>
<text x="173.2" y="198">13</text>
<text x="190.9" y="202.4">V/µs</text>
<text x="190.9" y="202.4">V/</text>
<text x="74.8" y="206.3">TA = – 55°C to 125°C,</text>
<text x="114.9" y="206.3">See Figure 1</text>
<text x="159.8" y="204.6">5∗</text>
<text x="24.6" y="211.2">tr</text>
<text x="33.9" y="211.2">Rise time</text>
<text x="33.9" y="216">Overshoot factor</text>
<text x="74.8" y="213.6">VI = 20 mV,</text>
<text x="74.8" y="213.6">VI = 20 mV</text>
<text x="98" y="213.6">RL = 2 kΩ</text>
<text x="98" y="213.6">RL = 2 kΩ,</text>
<text x="114.9" y="213.6">CL = 100 pF</text>
<text x="114.9" y="213.6">CL = 100 pF,</text>
<text x="136" y="213.6">See Figure 1</text>
<text x="170.7" y="216">20%</text>
<text x="170.8" y="211.2">0.05</text>
<text x="192.2" y="211.2">µs</text>
<text x="98" y="220.7">f = 1 kHz</text>
<text x="173.2" y="220.7">18</text>
<text x="189.1" y="220.7">nV/√Hz</text>
<text x="24.6" y="223.1">Vn</text>
<text x="33.9" y="223.1">Equivalent input noise voltage</text>
<text x="74.8" y="223.1">RS = 20 Ω</text>
<text x="98" y="225.4">f = 10 Hz to 10 kHz</text>
<text x="174.7" y="225.4">4</text>
<text x="192" y="225.4">µV</text>
<text x="24.6" y="230.2">In</text>
<text x="33.9" y="230.2">Equivalent input noise current</text>
<text x="74.8" y="230.2">RS = 20 Ω,</text>
<text x="98" y="230.2">f = 1 kHz</text>
<text x="170.8" y="230.2">0.01</text>
<text x="189.1" y="230.2">pA/√Hz</text>
<text x="23.2" y="239.8">∗On products compliant to MIL-PRF-38535, this parameter is not production tested.</text>
<text x="24.6" y="235">THD</text>
<text x="33.9" y="235">Total harmonic distortion</text>
<text x="74.8" y="235">VO(rms) = 10 V,</text>
<text x="98" y="235">RS ≤ 1 kΩ,</text>
<text x="114.9" y="235">RL ≥ 2 kΩ,</text>
<text x="136" y="235">f = 1 kHz</text>
<text x="166.8" y="235">0.003%</text>
<text x="199.2" y="270.7">9</text>
</g>
<text font-size="2.5" x="129.9" y="22.7">SLOS081C – FEBRUARY 1977 – REVISED SEPTEMBER 1996</text>
<g font-size="2.1">
<text x="85.3" y="271">POST OFFICE BOX 655303</text>
<text x="114.9" y="271">DALLAS, TEXAS 75265</text>
</g>
</svg>
